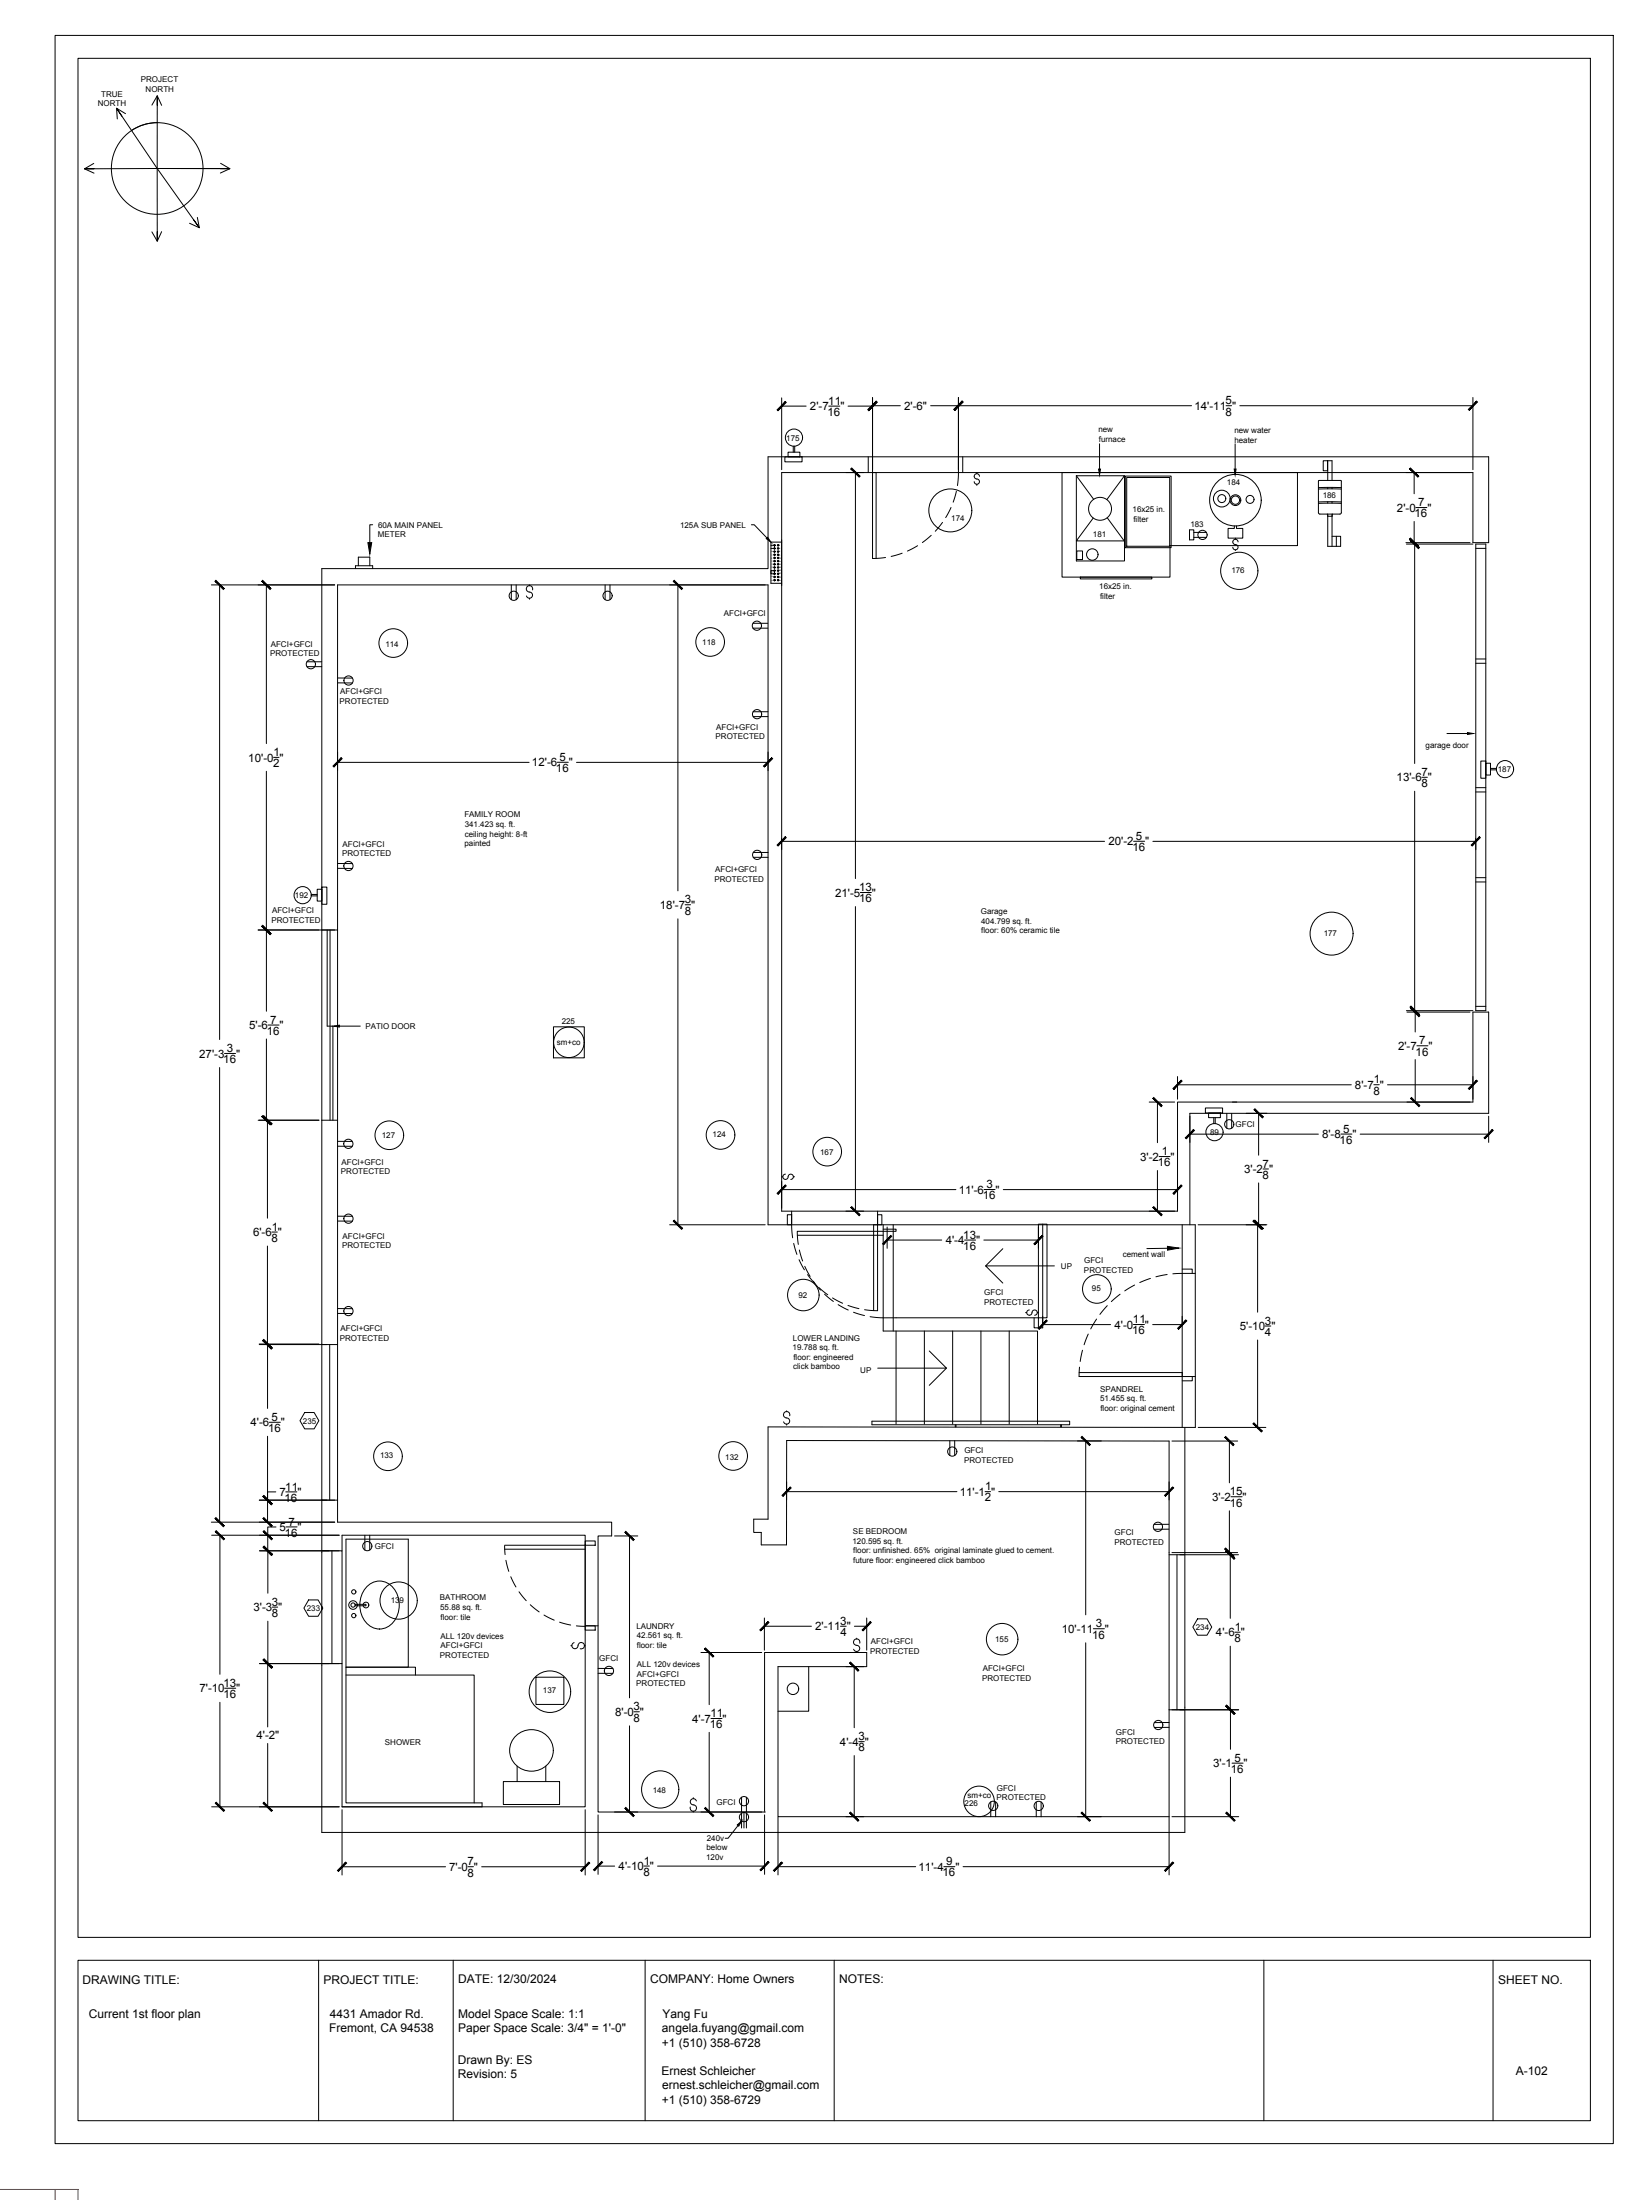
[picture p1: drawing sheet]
<svg xmlns="http://www.w3.org/2000/svg" width="914mm" height="1219mm" viewBox="0 0 914 1219" stroke-linecap="round" stroke-linejoin="round" font-family="sans-serif">
<!-- layer: A-101-Floorplan-1st-floor -->
<g fill="none" stroke="#000" stroke-width=".55">
<path d="M433 220v40M433 225h14M459 225h6M470 225h14M484 220v90l7-1M484 225h15M516 225h144M531 220v42v7M679 225h4M687 225h129M816 220v40M435 253h9v3h-9z"/>
<path d="M437 251h6v2h-6zM440 247v4M481 253v9M534 253v9M609 246v14M684 246v14M733 255h3v6h-3zM486 262v47M530 272l-2 6M541 262v1M541 268v1M543 264a1.5 1.5 0 0 0-2-1 1.5 1.5 0 0 0-1 1 1.5 1.5 0 0 0 2 2 1.5 1.5 0 0 1 0 2 1.5 1.5 0 0 1-2-1"/>
<path d="M589 262h130v40h-71v18h-59zM596 264v47h27v-47M596 264h27l-10 13M596 264l10 13M624 264h25v40h-25zM624 265h24v38h-24zM731 278h12M731 270h12M731 279h12M731 271h12M736 266v-11h2v11M736 270v1"/>
<path d="M736 278v1M738 270v1M738 278v1M516 297l-5 4M522 290l-4 4M527 281l-3 6M606 287l-10 13h27M614 287l9 13M659 294h3v5h-3zM662 295h7M662 298h7M684 291v2h-3v5h8v-5h-4v-2"/>
<path d="M685 298v1M731 285h12M731 285v-1v-18h12v18v1M736 285v1h2v-1M736 285v18h7v-6h-5M738 285v18M741 297v6M197 315v-1h10v1M199 314v-5h6v5M427 316h2v2h-2zM427 302h3M429 304h1"/>
<path d="M429 306h1M429 307h1M429 309h1M429 311h1M429 313h1M429 314h1M429 316h1M429 318h1M429 320h1M429 302v2h-2M429 302v1M429 304h.1"/>
<path d="M429 305v1M429 307v1M429 309v1M429 311h.1M429 312v1M429 314v1M429 316v1M429 318h.1M429 319v1M431 304h1M431 302h1M431 306h1"/>
<path d="M431 307h1M431 309h1M431 311h1M431 313h1M431 314h1M431 316h1M431 318h1M431 320h1M431 302v1M431 304h.1M431 305v1M431 307v1"/>
<path d="M431 309v1M431 311h.1M431 312v1M431 314v1M431 316v1M431 318h.1M431 319v1M433 300h-6v23h6M500 307l-6 1M509 302l-6 3M597 305h3v5h-3zM599 320h39v1h-39z"/>
<path d="M685 305h.1M686 300a1.5 1.5 0 0 0-2-1 1.5 1.5 0 0 0-1 2 1.5 1.5 0 0 0 2 1 1.5 1.5 0 0 1 1 2 1.6 1.6 0 0 1-3-1M818 302h5v258h-5zM818 304h5M283 324v8M286 324v8M293 324v1M293 332h.1M295 327a1.8 1.8 0 0 0-2-2 1.8 1.8 0 0 0-1 2 1.8 1.8 0 0 0 2 1 1.7 1.7 0 0 1 1 3 1.7 1.7 0 0 1-3-1M335 324v8M338 324v8M429 322h1"/>
<path d="M429 321v1M431 322h1M431 321v1M417 345h8M417 348h8M170 367h8M170 369h8M187 378h8M187 376h8M818 365h5M818 368h5M417 394h9"/>
<path d="M417 397h9M818 437h5M818 439h5M821 422h2v9h-2zM823 423h3v7h-3zM826 426h3M826 427h3M187 479h8M417 472h9M417 475h9M172 496h4M176 493h2v6h-2z"/>
<path d="M178 492h3v9h-3zM187 481h8M818 489h5M818 486h5M178 515h9M181 515v54M183 515v106M818 558h5M184 569v52M307 569h17v17h-17zM637 611h14M641 611v22"/>
<path d="M668 614h10v3h-10zM670 617h6v2h-6zM673 619v4M680 617v8M683 617v8M683 611h2M178 621h9M187 635h8M187 633h8M433 652h1M435 651a1.5 1.5 0 0 0-1 1 1.5 1.5 0 0 0 1 2M435 654l1-1a1.6 1.6 0 0 1 2-2 1.6 1.6 0 0 1 2 2l-2 1"/>
<path d="M440 652h.1M641 649v22M642 641h6M187 677h8M187 674h8M439 679v7M439 673h-3v6h3M439 671v8M484 679v47M486 671v55h-7M486 673h3v6h-3zM489 679v59h86v51"/>
<path d="M495 679v59M578 678v58h-5v-6M655 679v112M659 679v-62h166v-56h-9v50h-163v60h-220v-409h383v39h9v-48h-399v62h-248v701h479v-225M440 689l2 6M442 685h47M443 698l3 6M443 693l2 6M489 681h8v1h-55v8M556 692l-10 10M647 692h-11M446 702l3 5"/>
<path d="M448 706l4 5M451 710l4 5M454 714l5 4M457 717l5 4M461 719l6 3M584 702h-38l10 9M621 717l-5 4M629 712l-6 3M638 708l-6 3M647 706l-6 2M655 703h6v3M662 706h-12"/>
<path d="M187 728h8M187 725h8M464 723l6 3M470 723l6 2M473 727l6 2M482 730h7h91v-52h-5v58M497 738v51M512 738v51M528 738v51M544 738v51M559 738v51M568 727h1"/>
<path d="M570 726a1.5 1.5 0 0 0-1 2 1.5 1.5 0 0 0 2 1 1.5 1.5 0 0 0 1-2 1.5 1.5 0 0 1 3 0 1.5 1.5 0 0 1-2 2M575 727h.1M603 739l-2 6M608 731l-4 5M614 724l-4 4M178 745h9M183 745v86M515 749l10 9h-39M525 758l-10 10M598 758v5h64M600 748l-1 6M598 761h57"/>
<path d="M661 763v2h-6M169 783h5l3 4-3 5h-5l-3-5zM436 782h.1M436 789v1M438 785a1.8 1.8 0 0 0-2-3 1.8 1.8 0 0 0-2 2 1.8 1.8 0 0 0 2 2 1.7 1.7 0 0 1 1 3 1.7 1.7 0 0 1-3-1M483 788h110v2h-110zM526 798v9M529 798v9M529 790v1M530 790v1M588 790v1M178 831h9v13h152v7h-8v153h93v-88h56v8h-49v83h217v-208l-212-1v58h-14v-7h-4v-7h8v-51h236v-112h-236v-355h-239v507"/>
<path d="M178 859h12v63M184 859v63M190 859v-8h134v150h-134v-79h-12M202 851v8M205 851v8M280 857v5M280 859h44M280 856h44M324 854h6v2h-6zM324 856v45M648 845h-8M648 847l-8 1"/>
<path d="M280 865l2 6M283 874l3 5M648 862h9M652 862v86M171 887h5l3 4-3 5h-5l-3-5zM288 882l4 5M294 889l5 4M301 895l6 3M310 899l6 2M664 897h5l3 5-3 4h-5l-3-4zM316 912h1M318 910a1.7 1.7 0 0 0-1 2 1.7 1.7 0 0 0 2 2 1.7 1.7 0 0 0 1-2 1.8 1.8 0 0 1 3-2 1.8 1.8 0 0 1 1 3 1.8 1.8 0 0 1-2 1"/>
<path d="M319 901h5M324 912h.1M324 901h6v2h-6zM324 901h7M475 908h.1M475 915v1M476 911a1.8 1.8 0 0 0-1-3 1.8 1.8 0 0 0-2 2 1.8 1.8 0 0 0 2 2 1.7 1.7 0 0 1 1 3 1.7 1.7 0 0 1-3-1M297 929h15v16h-15zM331 927h9M331 925h9M448 924v24h-17M648 948h9"/>
<path d="M648 955h-8M648 957h-8M384 996v1M386 998a1.7 1.7 0 0 0-2-1 1.7 1.7 0 0 0-1 2 1.7 1.7 0 0 0 2 1 1.8 1.8 0 0 1 1 2 1.8 1.8 0 0 1-2 2 1.8 1.8 0 0 1-1-3M411 996v8M414 996v8M549 999v8M552 999v8M574 999v8M577 999v8M384 1004h.1M409 1012l-6 7h-1"/>
<path d="M411 1005v8M412 1004v9M414 1005v8"/>
<circle cx="440" cy="243" r="5"/>
<circle cx="677" cy="276" r="5"/>
<circle cx="677" cy="276" r="2.2"/>
<circle cx="685" cy="277" r="3"/>
<circle cx="685" cy="277" r="2.3"/>
<circle cx="685" cy="277" r="14"/>
<circle cx="693" cy="277" r="2.2"/>
<circle cx="527" cy="283" r="12"/>
<circle cx="610" cy="282" r="6"/>
<circle cx="666" cy="296" r="2.6"/>
<circle cx="429" cy="318" r=".4"/>
<circle cx="429" cy="306" r=".4"/>
<circle cx="429" cy="309" r=".4"/>
<circle cx="429" cy="313" r=".4"/>
<circle cx="429" cy="304" r=".4"/>
<circle cx="429" cy="314" r=".4"/>
<circle cx="429" cy="316" r=".4"/>
<circle cx="429" cy="302" r=".4"/>
<circle cx="429" cy="307" r=".4"/>
<circle cx="429" cy="311" r=".4"/>
<circle cx="429" cy="320" r=".4"/>
<circle cx="431" cy="309" r=".4"/>
<circle cx="431" cy="313" r=".4"/>
<circle cx="431" cy="316" r=".4"/>
<circle cx="431" cy="307" r=".4"/>
<circle cx="431" cy="304" r=".4"/>
<circle cx="431" cy="311" r=".4"/>
<circle cx="431" cy="306" r=".4"/>
<circle cx="431" cy="314" r=".4"/>
<circle cx="431" cy="320" r=".4"/>
<circle cx="431" cy="318" r=".4"/>
<circle cx="431" cy="302" r=".4"/>
<circle cx="605" cy="307" r="3"/>
<circle cx="687" cy="316" r="10"/>
<circle cx="285" cy="330" r="2.6"/>
<circle cx="337" cy="330" r="2.6"/>
<circle cx="429" cy="321" r=".4"/>
<circle cx="431" cy="321" r=".4"/>
<circle cx="218" cy="356" r="8"/>
<circle cx="394" cy="356" r="8"/>
<circle cx="419" cy="347" r="2.6"/>
<circle cx="172" cy="368" r="2.6"/>
<circle cx="193" cy="377" r="2.6"/>
<circle cx="420" cy="396" r="2.6"/>
<circle cx="834" cy="426" r="5"/>
<circle cx="193" cy="480" r="2.6"/>
<circle cx="420" cy="474" r="2.6"/>
<circle cx="168" cy="496" r="5"/>
<circle cx="738" cy="517" r="12"/>
<circle cx="315" cy="578" r="8"/>
<circle cx="193" cy="634" r="2.6"/>
<circle cx="216" cy="629" r="8"/>
<circle cx="399" cy="629" r="8"/>
<circle cx="458" cy="638" r="8"/>
<circle cx="673" cy="627" r="5"/>
<circle cx="681" cy="623" r="2.6"/>
<circle cx="193" cy="675" r="2.6"/>
<circle cx="445" cy="718" r="9"/>
<circle cx="608" cy="714" r="8"/>
<circle cx="193" cy="727" r="2.6"/>
<circle cx="215" cy="807" r="8"/>
<circle cx="406" cy="807" r="8"/>
<circle cx="528" cy="804" r="2.6"/>
<circle cx="204" cy="857" r="2.6"/>
<circle cx="642" cy="846" r="2.6"/>
<circle cx="221" cy="887" r="10"/>
<circle cx="555" cy="908" r="9"/>
<circle cx="305" cy="938" r="12"/>
<circle cx="337" cy="926" r="2.6"/>
<circle cx="439" cy="936" r="3"/>
<circle cx="642" cy="956" r="2.6"/>
<circle cx="366" cy="992" r="10"/>
<circle cx="412" cy="998" r="2.6"/>
<circle cx="543" cy="998" r="8"/>
<circle cx="412" cy="1007" r="2.6"/>
<circle cx="550" cy="1001" r="2.6"/>
<circle cx="576" cy="1001" r="2.6"/>
</g>
<!-- layer: A-101-Cabinets-and-Appliances -->
<g fill="none" stroke="#000" stroke-width=".55">
<path d="M204 879a10 10 0 0 1 11-2 10 10 0 0 1 6 9 13 13 0 0 1-12 17 14 14 0 0 1-5-24zM197 889h6v1h-6M192 928h71v71M230 928v-4h-38v-71h34v71h-34v75h75v2h-77M286 962a12 12 0 0 1 18 1 12 12 0 0 1-4 17 12 12 0 0 1-15-3 12 12 0 0 1 1-15zM287 979v8M302 979v8M279 987h31v13h-31z"/>
<circle cx="196" cy="889" r="1.2"/>
<circle cx="196" cy="889" r="2.4"/>
<circle cx="196" cy="882" r="1.2"/>
<circle cx="196" cy="895" r="1.2"/>
<circle cx="203" cy="889" r="1.6"/>
</g>
<!-- layer: A-101-Text -->
<path d="M425 299v-1l2 2zM204 301h2l-1 6zM813 406l3 1h-3zM185 569l3-1v1z" fill="#000" stroke="#000" stroke-width=".55"/>
<path d="M207 291h-2v10M416 291h2l7 7M802 407h11M181 569h3M188 569h12" fill="none" stroke="#000" stroke-width=".55"/>
<!-- layer: A-101-Floorplan-1st-floor -->
<g fill="#000" stroke="#000" stroke-width=".55">
<path d="M609 260h1l-1 3zM684 260h1l-1 3zM647 691l6 1-6 1zM409 1011l2-2-2 3z"/>
<path d="M435 223l-4 5 5-5zM435 223l-4 5v-1z"/>
<path d="M481 227v1l5-5zM486 223l-5 5z"/>
<path d="M486 222l-5 5 5-4zM486 222l-5 5z"/>
<path d="M529 227l4-5zM533 222l1 1-5 4z"/>
<path d="M533 222l-4 5 5-4zM533 222l-4 5z"/>
<path d="M814 227l4-5zM818 222l1 1-5 4z"/>
<path d="M639 609l4 4h1zM639 608l5 5-5-4z"/>
<path d="M639 669l5 4zM639 669l5 4-1 1z"/>
</g>
<!-- layer: A-101-Dimensions -->
<g fill="none" stroke="#000" stroke-width=".55">
<path d="M469 262h10M474 262v225M779 262h36M784 262v12M784 289v12M785 281h6M779 301h36M779 302h37M784 302v121M117 324h68M122 324v252M148 324v88"/>
<path d="M371 324h53M376 324v170M152 420h3M187 417v10M426 417v10M148 427v133M187 422h106M309 422h6M319 422h107M784 438v122M788 431h3M433 465v6"/>
<path d="M433 466h179M628 466h6M639 466h179M818 465v6M477 495h6M143 515h42M376 509v170M380 501h3M474 502v169M148 576v45M149 568h6M779 560h37"/>
<path d="M780 561h35M784 561v11M785 580h6M122 592v252M124 584h7M653 597v12M784 587v24M816 597v12M653 601h96M659 619v14M691 617h11M698 617v23"/>
<path d="M761 601h3M769 601h47M780 611h35M825 619v14M143 621h34M148 621v54M659 629h72M743 628h6M754 629h71M433 655v15M433 659h97M545 659h6"/>
<path d="M556 659h97M653 655v15M698 656v23M700 648h3M371 679h53M469 671h10M492 680v12M575 680v12M664 679h38M697 679v48M148 691v54M151 683h3"/>
<path d="M492 687h30M535 687h6M545 687h30M578 729v5M578 734h37M628 734h6M639 734h16M655 729v5M701 735h3M144 745h33M144 745h37M148 745v36"/>
<path d="M697 743v48M148 796v35M149 788h6M597 799h13M602 799v96M649 799h37M664 791h38M681 799v23M144 831h41M153 827h-5v17M158 827h6M436 821v10"/>
<path d="M436 827h94M546 827h3M553 827h95M648 821v10M681 837v23M682 829h6M117 844h68M117 851h71M122 851v77M144 859h44M153 846h-5v37M159 846h6"/>
<path d="M341 851h12M349 851v90M649 860h37M654 862h32M682 862v35M148 898v59M151 891h3M424 897v17M480 897v17M388 916h34M393 916v29M424 901h26"/>
<path d="M466 901h3M473 901h7M602 910v97M606 903h6M682 912v57M684 905h3M125 936h6M144 922h44M469 924h10M473 924v33M122 943v58M349 956v48"/>
<path d="M351 949h3M394 952h6M649 948h37M148 966v35M393 960v44M473 973v34M476 965h3M683 977h6M682 985v22M117 1001h71M190 1003v36M324 1003v36"/>
<path d="M331 1006v33M341 1004h12M388 1004h34M424 1006v33M431 1007v32M469 1007h10M597 1007h13M648 1007v32M649 1007h37M190 1035h57M259 1034h3M267 1035h57"/>
<path d="M331 1034h10M357 1034h3M364 1034h60M431 1034h76M523 1034h6M534 1034h114"/>
</g>
<g fill="#000" stroke="#000" stroke-width=".55">
<path d="M472 260l4 4h1zM472 259l5 5-5-4z"/>
<path d="M781 260l5 4zM782 259l4 5-5-4z"/>
<path d="M782 298l-1 1 5 4zM781 299l5 4z"/>
<path d="M781 299l5 5h1zM781 299h1l5 5z"/>
<path d="M119 322l5 5v-1zM119 322h1l4 4z"/>
<path d="M145 322l5 5v-1zM145 322h1l4 4z"/>
<path d="M373 322l5 5v-1zM373 322h1l4 4z"/>
<path d="M189 420l-4 5 5-5zM189 420l-4 5z"/>
<path d="M423 425h1l4-5zM428 420l-4 5z"/>
<path d="M435 464l-4 5 5-5zM435 464l-4 5v-1z"/>
<path d="M815 468l1 1 4-5zM820 464l-4 5z"/>
<path d="M146 513h-1l5 4zM145 513l5 4v1z"/>
<path d="M145 513l5 5v-1zM145 513h1l4 4z"/>
<path d="M782 558h-1l6 4zM781 558l6 4-1 1z"/>
<path d="M782 559l4 4h1zM782 559v-1l5 5z"/>
<path d="M655 599l-4 5 4-5zM650 603l5-4-4 5z"/>
<path d="M145 619l5 4-4-5zM145 619l5 4z"/>
<path d="M695 615l5 5v-1zM695 615v-1l5 5z"/>
<path d="M782 608v1l5 4zM782 609l5 4h-1z"/>
<path d="M814 603v1l4-5zM818 599h1l-5 5z"/>
<path d="M146 619l4 4h1zM146 619v-1l5 5z"/>
<path d="M661 626l-4 5 5-5zM661 626l-4 5z"/>
<path d="M822 631h1l4-5zM827 626h1l-5 5z"/>
<path d="M435 657l-4 5 5-5zM435 657l-4 5v-1z"/>
<path d="M373 677l5 4-4-5zM373 677l5 4z"/>
<path d="M472 669l5 4-5-4zM472 669l5 4-1 1z"/>
<path d="M650 661l1 1 4-5zM655 657l-4 5z"/>
<path d="M695 676v1l5 4zM695 677l5 4z"/>
<path d="M494 685l-4 5 4-5zM494 685l-4 5-1-1z"/>
<path d="M573 689v1l5-5zM578 685l-5 5z"/>
<path d="M694 677l5 4zM694 677l1-1 4 5z"/>
<path d="M580 732l-4 5 4-5zM580 732l-4 5-1-1z"/>
<path d="M653 736v1l4-5zM657 732h1l-5 5z"/>
<path d="M146 743l5 4-5-5zM146 743l5 4h-1z"/>
<path d="M146 743l4 5 1-1zM146 743l5 4z"/>
<path d="M694 789l5 4-4-4zM694 789l5 4v1z"/>
<path d="M599 797l5 4zM599 797l1-1 4 5z"/>
<path d="M679 797l4 4h1zM679 797v-1l5 5z"/>
<path d="M146 829l5 4zM146 829l5 4-1 1z"/>
<path d="M146 829l4 5 1-1zM146 829l5 4z"/>
<path d="M438 824l-4 5 4-4zM438 824l-4 5h-1z"/>
<path d="M645 829h1l4-5zM650 824v1l-4 4z"/>
<path d="M120 841l-1 1 5 4zM119 842l5 4z"/>
<path d="M119 849l5 4zM119 849l1-1 4 5z"/>
<path d="M146 841v1l5 4zM146 842l5 4h-1z"/>
<path d="M146 857l5 4zM146 857l5 4-1 1z"/>
<path d="M146 849l4 4h1zM146 849v-1l5 5z"/>
<path d="M346 849l5 5v-1zM346 849h1l4 4z"/>
<path d="M679 858l5 4-5-4zM679 858l5 4-1 1z"/>
<path d="M146 857l4 5 1-1zM146 857l5 4z"/>
<path d="M679 860l5 4zM680 859l4 5-5-4z"/>
<path d="M426 899l-4 5 4-5zM426 899l-4 5-1-1z"/>
<path d="M146 919v1l5 4zM146 920l5 4h-1z"/>
<path d="M390 914l5 4h1zM390 914l1-1 5 5z"/>
<path d="M478 903v1l4-5zM482 899h1l-5 5z"/>
<path d="M146 920l4 4h1zM146 920v-1l5 5z"/>
<path d="M471 922l4 4h1zM471 922v-1l5 5z"/>
<path d="M680 945h-1l5 5zM679 945l5 5z"/>
<path d="M679 945l5 5zM679 945h1l4 5z"/>
<path d="M119 999l5 4-4-4zM119 999l5 4v1z"/>
<path d="M146 999l5 4zM146 999l5 4-1 1z"/>
<path d="M347 1002h-1l5 4zM346 1002l5 4v1z"/>
<path d="M391 1002h-1l6 4zM390 1002l6 4-1 1z"/>
<path d="M471 1004v1l5 4zM471 1005l5 4h-1z"/>
<path d="M600 1004l-1 1 5 4zM599 1005l5 4z"/>
<path d="M680 1004l-1 1 5 4zM679 1005l5 4z"/>
<path d="M192 1032l-4 5 4-5zM187 1037l5-5-4 5z"/>
<path d="M322 1037l4-5zM326 1032h1l-5 5z"/>
<path d="M333 1032l-4 5 5-5zM333 1032l-4 5v-1z"/>
<path d="M421 1036l1 1 4-5zM426 1032l-4 5z"/>
<path d="M433 1032l-4 5 5-5zM433 1032l-4 5z"/>
<path d="M650 1032l-5 5h1zM650 1032l-4 5z"/>
</g>
<!-- layer: 0 -->
<path d="M424 1004h.1M0 1213h44M31 1213v6M43 1213v6" fill="none" stroke="#f00" stroke-width=".55"/>
<!-- layer: Title Block -->
<path d="M43 1086h838v89h-838zM177 1086v89M251 1086v89M358 1086v89M462 1086v89M700 1086v89M827 1086v89" fill="none" stroke="#000" stroke-width=".55"/>
<!-- layer: 00-page-edge -->
<g fill="none" stroke="#000" stroke-width=".55">
<path d="M31 20h863v1168h-863zM43 32h838v1042h-838zM84 58l3-5 3 5M87 58v-5v40M68 64l-3-4 22 33h39M70 63l-5-3v6M87 68l-7 1-7 3M52 91l-5 3 5 2M87 93l23 33-3-4M87 93l-40 1h5M87 93v41v-6M87 93h40h-5"/>
<path d="M122 91l5 2-5 3M90 128l-3 6-3-5M109 121l1 5-5-2"/>
<circle cx="87" cy="93" r="25"/>
</g>
<g font-size="6.7">
<text x="46" y="1099">DRAWING TITLE:</text>
<text x="179" y="1099">PROJECT TITLE:</text>
<text x="254" y="1099">DATE: 12/30/2024</text>
<text x="360" y="1099">COMPANY: Home Owners</text>
<text x="465" y="1099">NOTES:</text>
<text x="830" y="1099">SHEET NO.</text>
<text x="49" y="1118">Current 1st floor plan</text>
<text x="183" y="1118">4431 Amador Rd.</text>
<text x="254" y="1118">Model Space Scale: 1:1</text>
<text x="367" y="1118">Yang Fu</text>
<text x="182" y="1126">Fremont, CA 94538</text>
<text x="254" y="1126">Paper Space Scale: 3/4&quot; = 1'-0&quot;</text>
<text x="367" y="1126">angela.fuyang@gmail.com</text>
<text x="367" y="1134">+1 (510) 358-6728</text>
<text x="254" y="1144">Drawn By: ES</text>
<text x="254" y="1152">Revision: 5</text>
<text x="367" y="1150">Ernest Schleicher</text>
<text x="840" y="1150">A-102</text>
<text x="367" y="1158">ernest.schleicher@gmail.com</text>
<text x="367" y="1166">+1 (510) 358-6729</text>
</g>
<g font-size="6.4">
<text x="449" y="227">2'-7</text>
<text x="459" y="224">11</text>
<text x="466" y="227">&quot;</text>
<text x="501" y="227">2'-6&quot;</text>
<text x="662" y="227">14'-11 &quot;</text>
<text x="679" y="224">5</text>
<text x="459" y="231">16</text>
<text x="679" y="230">8</text>
<text x="786" y="281">7</text>
<text x="774" y="284">2'-0</text>
<text x="784" y="287">16</text>
<text x="791" y="284">&quot;</text>
<text x="152" y="419">1</text>
<text x="138" y="422">10'-0 &quot;</text>
<text x="151" y="425">2</text>
<text x="295" y="425">12'-6</text>
<text x="310" y="422">5</text>
<text x="315" y="425">&quot;</text>
<text x="308" y="428">16</text>
<text x="788" y="430">7</text>
<text x="774" y="433">13'-6 &quot;</text>
<text x="788" y="436">8</text>
<text x="630" y="465">5</text>
<text x="614" y="469">20'-2</text>
<text x="628" y="472">16</text>
<text x="635" y="469">&quot;</text>
<text x="463" y="497">21'-5</text>
<text x="476" y="494">13</text>
<text x="483" y="497">&quot;</text>
<text x="366" y="504">18'-7 &quot;</text>
<text x="379" y="501">3</text>
<text x="476" y="500">16</text>
<text x="379" y="507">8</text>
<text x="150" y="567">7</text>
<text x="138" y="570">5'-6</text>
<text x="148" y="573">16</text>
<text x="155" y="570">&quot;</text>
<text x="775" y="582">2'-7</text>
<text x="786" y="579">7</text>
<text x="792" y="582">&quot;</text>
<text x="110" y="586">27'-3</text>
<text x="126" y="583">3</text>
<text x="131" y="586">&quot;</text>
<text x="785" y="585">16</text>
<text x="124" y="589">16</text>
<text x="751" y="603">8'-7 &quot;</text>
<text x="761" y="600">1</text>
<text x="761" y="607">8</text>
<text x="744" y="628">5</text>
<text x="733" y="631">8'-8</text>
<text x="742" y="634">16</text>
<text x="750" y="631">&quot;</text>
<text x="644" y="640">1</text>
<text x="632" y="643">3'-2</text>
<text x="642" y="646">16</text>
<text x="649" y="643">&quot;</text>
<text x="700" y="647">7</text>
<text x="690" y="650">3'-2 &quot;</text>
<text x="700" y="653">8</text>
<text x="547" y="658">3</text>
<text x="531" y="662">11'-6</text>
<text x="545" y="665">16</text>
<text x="552" y="662">&quot;</text>
<text x="151" y="682">1</text>
<text x="140" y="685">6'-6 &quot;</text>
<text x="150" y="688">8</text>
<text x="524" y="690">4'-4</text>
<text x="534" y="686">13</text>
<text x="541" y="690">&quot;</text>
<text x="534" y="693">16</text>
<text x="618" y="736">4'-0</text>
<text x="628" y="733">11</text>
<text x="635" y="736">&quot;</text>
<text x="687" y="737">5'-10 &quot;</text>
<text x="701" y="734">3</text>
<text x="627" y="739">16</text>
<text x="701" y="740">4</text>
<text x="139" y="790">4'-6</text>
<text x="151" y="787">5</text>
<text x="156" y="790">&quot;</text>
<text x="149" y="794">16</text>
<text x="158" y="826">11</text>
<text x="546" y="826">1</text>
<text x="155" y="829">7</text>
<text x="158" y="832">16</text>
<text x="165" y="829">&quot;</text>
<text x="532" y="829">11'-1 &quot;</text>
<text x="546" y="832">2</text>
<text x="672" y="832">3'-2</text>
<text x="681" y="829">15</text>
<text x="689" y="832">&quot;</text>
<text x="682" y="835">16</text>
<text x="160" y="845">7</text>
<text x="155" y="848">5</text>
<text x="158" y="852">16</text>
<text x="165" y="848">&quot;</text>
<text x="140" y="893">3'-3 &quot;</text>
<text x="151" y="890">3</text>
<text x="151" y="896">8</text>
<text x="452" y="904">2'-11 &quot;</text>
<text x="466" y="900">3</text>
<text x="588" y="905">10'-11</text>
<text x="607" y="902">3</text>
<text x="612" y="905">&quot;</text>
<text x="684" y="904">1</text>
<text x="466" y="907">4</text>
<text x="605" y="908">16</text>
<text x="674" y="907">4'-6 &quot;</text>
<text x="684" y="910">8</text>
<text x="124" y="935">13</text>
<text x="111" y="938">7'-10</text>
<text x="124" y="941">16</text>
<text x="131" y="938">&quot;</text>
<text x="351" y="948">3</text>
<text x="341" y="951">8'-0 &quot;</text>
<text x="394" y="952">11</text>
<text x="351" y="954">8</text>
<text x="384" y="955">4'-7</text>
<text x="393" y="958">16</text>
<text x="400" y="955">&quot;</text>
<text x="142" y="964">4'-2&quot;</text>
<text x="476" y="964">3</text>
<text x="465" y="967">4'-4 &quot;</text>
<text x="476" y="971">8</text>
<text x="684" y="976">5</text>
<text x="672" y="979">3'-1</text>
<text x="682" y="983">16</text>
<text x="689" y="979">&quot;</text>
<text x="249" y="1037">7'-0 &quot;</text>
<text x="259" y="1034">7</text>
<text x="343" y="1036">4'-10 &quot;</text>
<text x="357" y="1033">1</text>
<text x="509" y="1037">11'-4</text>
<text x="524" y="1034">9</text>
<text x="529" y="1037">&quot;</text>
<text x="259" y="1040">8</text>
<text x="357" y="1040">8</text>
<text x="522" y="1040">16</text>
</g>
<g font-size="4.4">
<text x="78" y="45">PROJECT</text>
<text x="56" y="54">TRUE</text>
<text x="81" y="51">NORTH</text>
<text x="54" y="59">NORTH</text>
<text x="609" y="240">new</text>
<text x="436" y="244">175</text>
<text x="609" y="245">furnace</text>
<text x="684" y="240">new water</text>
<text x="684" y="246">heater</text>
<text x="680" y="269">184</text>
<text x="733" y="276">186</text>
<text x="628" y="284">16x25 in.</text>
<text x="210" y="292">60A MAIN PANEL</text>
<text x="377" y="292">125A SUB PANEL</text>
<text x="527" y="289">174</text>
<text x="628" y="289">filter</text>
<text x="660" y="292">183</text>
<text x="209" y="298">METER</text>
<text x="606" y="298">181</text>
<text x="682" y="318">176</text>
<text x="609" y="326">16x25 in.</text>
<text x="610" y="332">filter</text>
<text x="401" y="341">AFCI+GFCI</text>
<text x="150" y="358">AFCI+GFCI</text>
<text x="214" y="358">114</text>
<text x="389" y="358">118</text>
<text x="150" y="364">PROTECTED</text>
<text x="189" y="385">AFCI+GFCI</text>
<text x="188" y="390">PROTECTED</text>
<text x="397" y="404">AFCI+GFCI</text>
<text x="397" y="410">PROTECTED</text>
<text x="790" y="414">garage door</text>
<text x="830" y="428">187</text>
<text x="257" y="453">FAMILY ROOM</text>
<text x="258" y="458">341.423 sq. ft.</text>
<text x="258" y="464">ceiling height: 8-ft</text>
<text x="190" y="469">AFCI+GFCI</text>
<text x="257" y="469">painted</text>
<text x="190" y="475">PROTECTED</text>
<text x="396" y="483">AFCI+GFCI</text>
<text x="396" y="489">PROTECTED</text>
<text x="163" y="498">192</text>
<text x="151" y="506">AFCI+GFCI</text>
<text x="544" y="507">Garage</text>
<text x="150" y="511">PROTECTED</text>
<text x="544" y="512">404.799 sq. ft.</text>
<text x="544" y="517">floor: 60% ceramic tile</text>
<text x="734" y="519">177</text>
<text x="311" y="567">225</text>
<text x="202" y="570">PATIO DOOR</text>
<text x="309" y="579">sm+co</text>
<text x="671" y="629">89</text>
<text x="685" y="625">GFCI</text>
<text x="212" y="631">127</text>
<text x="395" y="630">124</text>
<text x="455" y="640">167</text>
<text x="189" y="645">AFCI+GFCI</text>
<text x="189" y="651">PROTECTED</text>
<text x="190" y="686">AFCI+GFCI</text>
<text x="190" y="692">PROTECTED</text>
<text x="601" y="700">GFCI</text>
<text x="622" y="696">cement wall</text>
<text x="588" y="703">UP</text>
<text x="601" y="705">PROTECTED</text>
<text x="442" y="719">92</text>
<text x="545" y="718">GFCI</text>
<text x="605" y="716">95</text>
<text x="545" y="723">PROTECTED</text>
<text x="189" y="738">AFCI+GFCI</text>
<text x="188" y="743">PROTECTED</text>
<text x="439" y="743">LOWER LANDING</text>
<text x="439" y="748">19.788 sq. ft.</text>
<text x="440" y="754">floor: engineered</text>
<text x="440" y="759">click bamboo</text>
<text x="477" y="761">UP</text>
<text x="610" y="771">SPANDREL</text>
<text x="610" y="777">51.455 sq. ft.</text>
<text x="610" y="782">floor: original cement</text>
<text x="168" y="789">235</text>
<text x="211" y="808">133</text>
<text x="402" y="809">132</text>
<text x="534" y="805">GFCI</text>
<text x="534" y="811">PROTECTED</text>
<text x="473" y="850">SE BEDROOM</text>
<text x="618" y="851">GFCI</text>
<text x="472" y="855">120.595 sq. ft.</text>
<text x="618" y="856">PROTECTED</text>
<text x="208" y="859">GFCI</text>
<text x="473" y="861">floor: unfinished. 65% original laminate glued to cement.</text>
<text x="473" y="866">future floor: engineered click bamboo</text>
<text x="244" y="887">BATHROOM</text>
<text x="170" y="893">233</text>
<text x="217" y="888">139</text>
<text x="244" y="892">55.88 sq. ft.</text>
<text x="244" y="898">floor: tile</text>
<text x="353" y="903">LAUNDRY</text>
<text x="663" y="903">234</text>
<text x="244" y="908">ALL 120v devices</text>
<text x="353" y="908">42.561 sq. ft.</text>
<text x="483" y="911">AFCI+GFCI</text>
<text x="551" y="910">155</text>
<text x="244" y="914">AFCI+GFCI</text>
<text x="353" y="913">floor: tile</text>
<text x="482" y="916">PROTECTED</text>
<text x="244" y="919">PROTECTED</text>
<text x="332" y="921">GFCI</text>
<text x="353" y="924">ALL 120v devices</text>
<text x="353" y="929">AFCI+GFCI</text>
<text x="545" y="926">AFCI+GFCI</text>
<text x="353" y="935">PROTECTED</text>
<text x="544" y="932">PROTECTED</text>
<text x="301" y="938">137</text>
<text x="618" y="961">GFCI</text>
<text x="213" y="967">SHOWER</text>
<text x="618" y="967">PROTECTED</text>
<text x="362" y="993">148</text>
<text x="552" y="992">GFCI</text>
<text x="397" y="1000">GFCI</text>
<text x="535" y="1001">226</text>
<text x="536" y="996">sm+co</text>
<text x="552" y="998">PROTECTED</text>
<text x="392" y="1025">below</text>
<text x="392" y="1020">240v</text>
<text x="391" y="1031">120v</text>
</g>
<g font-size="1.1">
<text x="427" y="303">1</text>
<text x="427" y="306">nc</text>
<text x="432" y="303">2</text>
<text x="432" y="304">4</text>
<text x="427" y="311">11</text>
<text x="427" y="310">9</text>
<text x="428" y="308">7</text>
<text x="432" y="306">6</text>
<text x="432" y="310">10</text>
<text x="432" y="308">8</text>
<text x="432" y="311">nc</text>
<text x="427" y="313">13</text>
<text x="427" y="315">15</text>
<text x="427" y="318">17</text>
<text x="432" y="313">14</text>
<text x="432" y="315">16</text>
<text x="432" y="317">18</text>
<text x="427" y="322">nc</text>
<text x="427" y="320">nc</text>
<text x="432" y="320">22</text>
<text x="432" y="322">nc</text>
<text x="432" y="318">20</text>
</g>
</svg>
